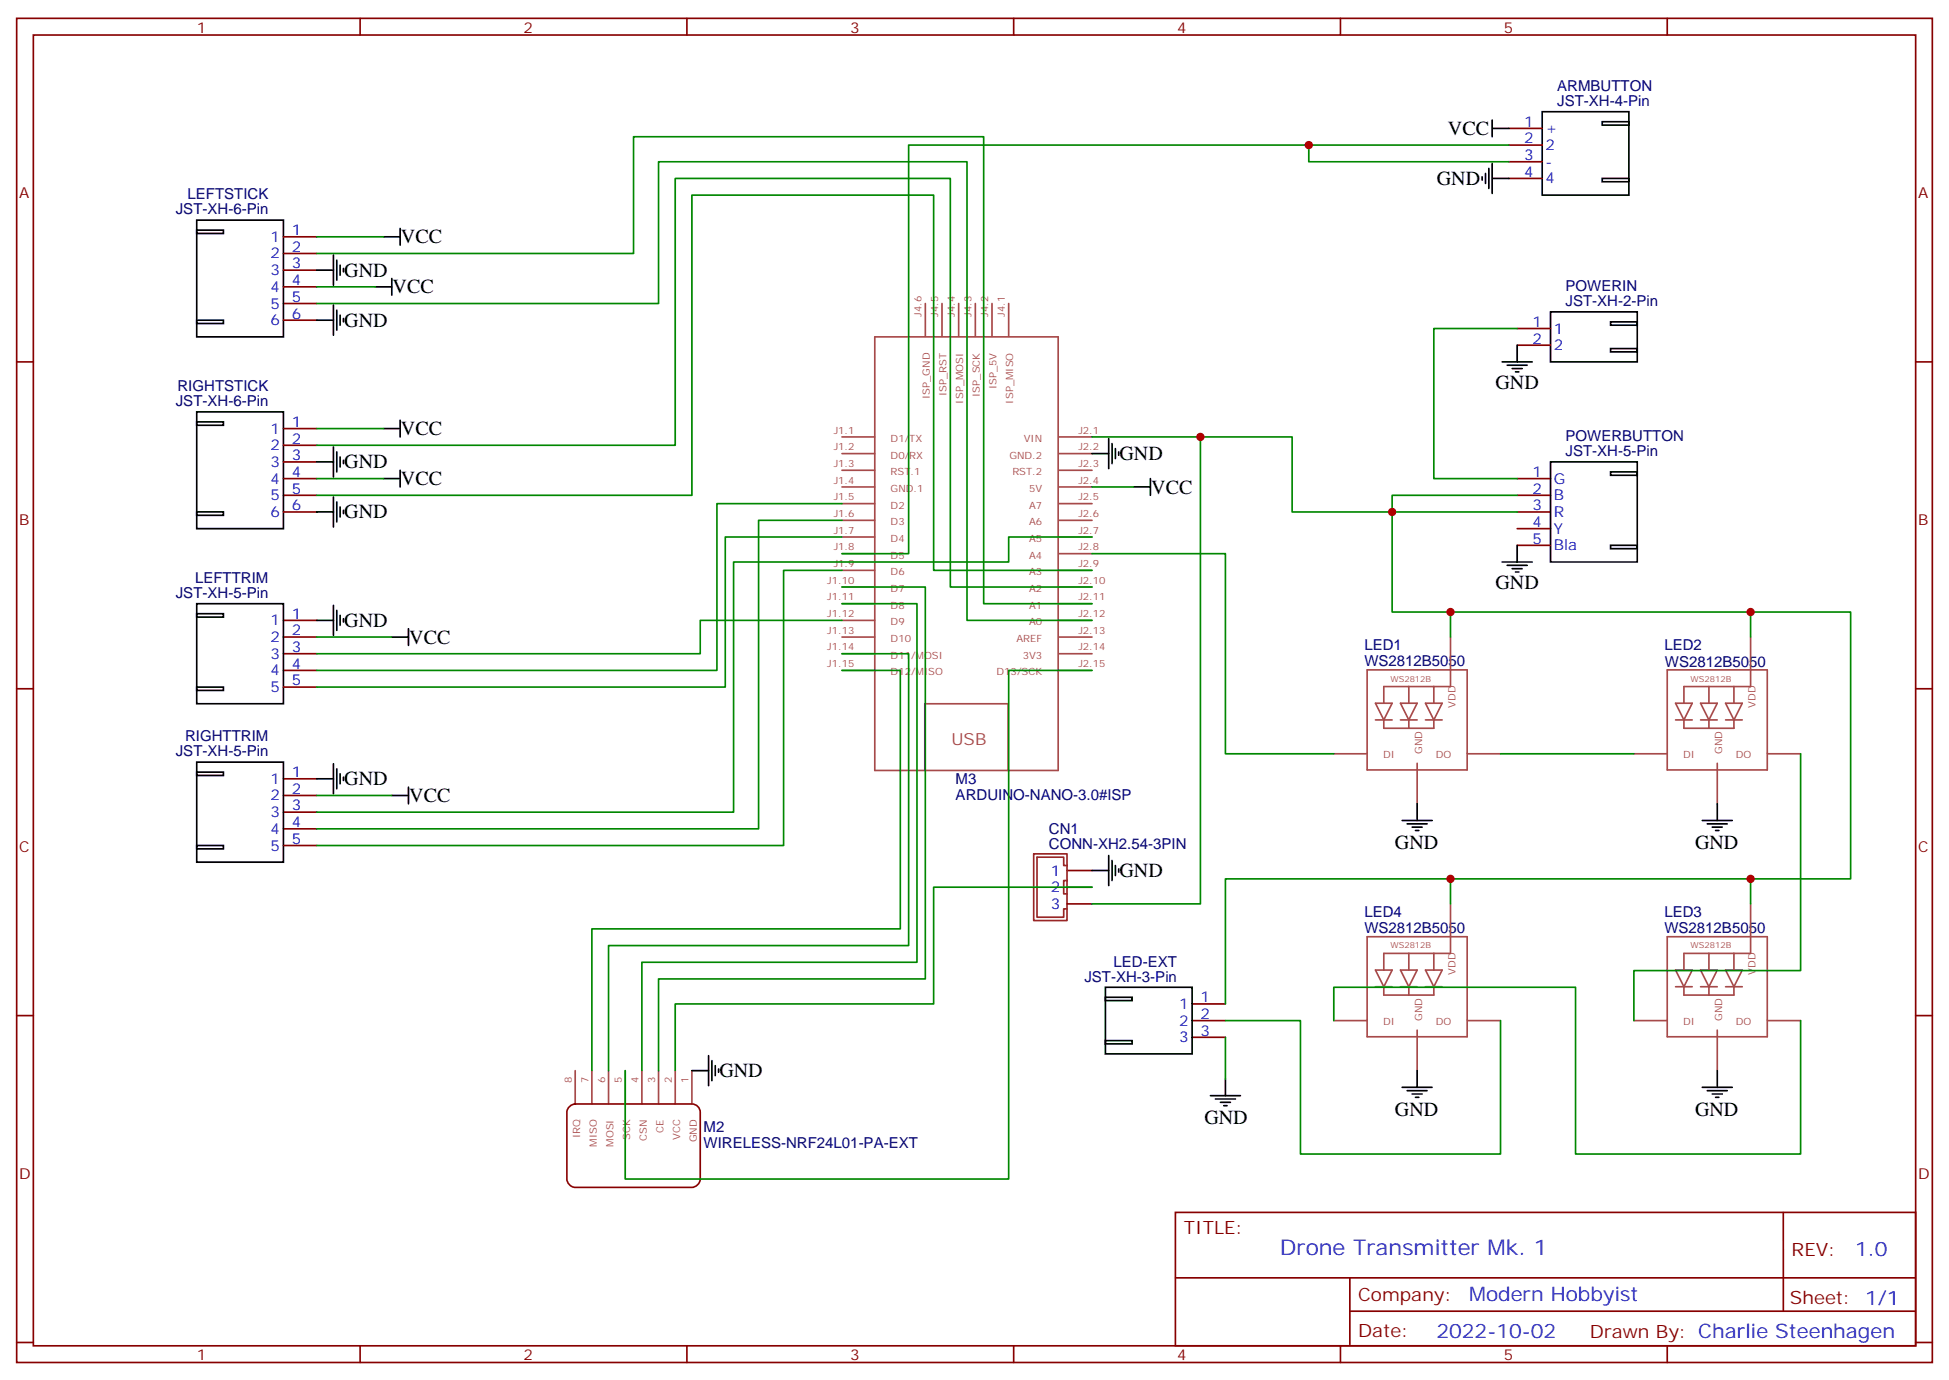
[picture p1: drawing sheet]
<svg xmlns="http://www.w3.org/2000/svg" width="412mm" height="292mm" viewBox="0 0 412 292" stroke-linecap="round" stroke-linejoin="round" font-family="sans-serif">
<g fill="none" stroke="#a64a4a" stroke-width=".35">
<path d="M185.1 71.3h38.8v91.7h-38.8zM195.8 64.2v6.9M199.3 64.2v6.9M202.8 64.2v6.9M206.4 64.2v6.9M209.9 64.2v6.9M213.4 64.2v6.9M178.2 92.4h6.9M178.2 96h6.9M178.2 99.5h6.9M224.1 92.4h7M224.1 96h7"/>
<path d="M224.1 99.5h7M178.2 103h6.9M178.2 106.5h6.9M178.2 110.1h6.9M178.2 113.6h6.9M178.2 117.1h6.9M224.1 103h7M224.1 106.5h7M224.1 110.1h7M224.1 113.6h7M224.1 117.1h7M178.2 120.6h6.9"/>
<path d="M178.2 124.2h6.9M178.2 127.7h6.9M178.2 131.2h6.9M178.2 134.8h6.9M178.2 138.3h6.9M224.1 120.6h7M224.1 124.2h7M224.1 127.7h7M224.1 131.2h7M224.1 134.8h7M224.1 138.3h7M306.9 134.8v10.4h-14.1v3.6"/>
<path d="M370.4 134.8v10.4h-14.1v3.6M178.2 141.8h6.9M224.1 141.8h7M282.2 159.5h7M289.3 141.7h21.1v21.2h-21.1zM291 148.8h3.6l-1.8 3.5zM291 152.3h3.6M292.8 152.3v1.8h10.6v-1.8M296.3 148.8h3.6l-1.8 3.5zM296.3 152.3h3.6M298.1 145.2v3.6M298.1 152.3v1.8"/>
<path d="M301.6 148.8h3.6l-1.8 3.5zM301.6 152.3h3.6M303.4 145.2v3.6M310.6 159.5h6.9M345.7 159.5h7M352.8 141.7h21.1v21.2h-21.1zM354.5 148.8h3.6l-1.8 3.5zM354.5 152.3h3.6M356.3 152.3v1.8h10.6v-1.8M359.8 148.8h3.6l-1.8 3.5zM359.8 152.3h3.6M361.6 145.2v3.6"/>
<path d="M361.6 152.3v1.8M365.1 148.8h3.6l-1.8 3.5zM365.1 152.3h3.6M366.9 145.2v3.6M374.1 159.5h6.9M195.7 163v-14.1h17.6v14.1M299.9 161.5v1.4M299.9 163.1v6.9M363.4 161.5v1.4M363.4 163.1v6.9M289.3 198.2h21.1v21.1h-21.1zM306.9 191.2v10.5h-14.1v3.5"/>
<path d="M352.8 198.2h21.1v21.1h-21.1zM370.4 191.2v10.5h-14.1v3.5M282.2 215.9h7M291 205.2h3.6l-1.8 3.5zM291 208.7h3.6M292.8 208.7v1.8h10.6v-1.8M296.3 205.2h3.6l-1.8 3.5zM296.3 208.7h3.6M298.1 201.7v3.5M298.1 208.7v1.8M299.9 217.9v1.4M299.9 219.5v7"/>
<path d="M301.6 205.2h3.6l-1.8 3.5zM301.6 208.7h3.6M303.4 201.7v3.5M310.6 215.9h6.9M345.7 215.9h7M354.5 205.2h3.6l-1.8 3.5zM354.5 208.7h3.6M356.3 208.7v1.8h10.6v-1.8M359.8 205.2h3.6l-1.8 3.5zM359.8 208.7h3.6M361.6 201.7v3.5M361.6 208.7v1.8"/>
<path d="M363.4 217.9v1.4M363.4 219.5v7M365.1 205.2h3.6l-1.8 3.5zM365.1 208.7h3.6M366.9 201.7v3.5M374.1 215.9h6.9M121.7 226.5v6.9M125.2 226.5v6.9M128.8 226.5v6.9M132.3 226.5v6.9M135.8 226.5v6.9M139.3 226.5v6.9"/>
<path d="M142.9 226.5v6.9M146.4 226.5v6.9"/>
</g>
<g fill="none" stroke="#870000" stroke-width=".35">
<path d="M3.5 3.9h405.4v284.3h-405.4zM7.1 7.4h398.2v277.3h-398.2zM76.2 3.9v3.5M145.3 3.9v3.5M214.5 3.9v3.5M283.6 3.9v3.5M352.8 3.9v3.5M319.3 34.2h7M319.3 30.7h7M319.3 27.2h7M319.3 37.7h7M60 57.2h7"/>
<path d="M60 53.6h7M60 50.1h7M3.5 76.6h3.6M60 64.2h7M60 60.7h7M60 67.7h7M321 73h7.1M321 69.5h7.1M405.3 76.6h3.6M60 97.7h7M60 94.2h7M60 90.7h7"/>
<path d="M60 104.8h7M60 101.2h7M60 108.3h7M321 104.8h7.1M321 101.2h7.1M321 108.3h7.1M321 111.8h7.1M321 115.4h7.1M60 131.2h7M60 134.8h7M60 138.3h7M3.5 145.7h3.6"/>
<path d="M60 141.8h7M60 145.3h7M405.3 145.7h3.6M60 175.3h7M60 164.7h7M60 168.3h7M60 171.8h7M60 178.9h7M225.8 184.1h5.3M225.8 187.7h5.3M225.8 191.2h5.3M3.5 214.8h3.6"/>
<path d="M252.2 212.4h7.1M252.2 215.9h7.1M252.2 219.4h7.1M405.3 214.8h3.6M248.7 256.5h156.6v28.2h-156.6zM377.3 256.5v20.9M248.7 270.3h156.5M285.6 277.4h119.6M285.6 270.3v14.1M3.5 284h3.6M76.2 284.7v3.5M145.3 284.7v3.5"/>
<path d="M214.5 284.7v3.5M283.6 284.7v3.5M352.8 284.7v3.5M405.3 284h3.6"/>
</g>
<path d="M120.5 234.1l1.2-.6h24.7a1.76 1.76 0 0 1 1.8 1.8v14.1a1.89 1.89 0 0 1-1.8 1.8h-24.7a1.89 1.89 0 0 1-1.8-1.8v-14.1l.1-.5z" fill="none" stroke="#900" stroke-width=".35"/>
<g fill="none" stroke="#000" stroke-width=".35">
<path d="M313.6 37.4v.7M314.3 36.7v2.1M315 35.6v4.3M315.7 27.2h3.6M315.7 25.4v3.5M315.7 34.6v6.3M315.7 37.7h3.6M326.3 23.6h18.4v17.7h-18.4zM339 37.7h5.7v.8h-5.7zM339 25.8h5.7v.7h-5.7zM41.6 48.7h5.7v.7h-5.7zM41.6 46.6h18.4v24.7h-18.4z"/>
<path d="M67 57.2h3.6M70.6 54v6.3M71.3 55v4.3M72 56.1v2.1M72.7 56.8v.7M81.1 50.1h3.6M82.9 58.9v3.5M84.7 48.3v3.6M41.6 67.7h5.7v.7h-5.7zM67 67.7h3.6M70.6 64.6v6.3M71.3 65.6v4.2"/>
<path d="M72 66.7v2.1M72.7 67.4v.7M79.4 60.7h3.5M317.9 76.6h6.3M318.9 77.3h4.2M320 78h2.1M320.7 78.7h.7M321 73v3.6M328.1 66h18.3v10.6h-18.3zM340.8 73.7h5.6v.7h-5.6zM340.8 68.1h5.6v.7h-5.6zM41.6 89.3h5.7v.7h-5.7z"/>
<path d="M41.6 87.1h18.4v24.7h-18.4zM67 97.7h3.6M70.6 94.5v6.4M71.3 95.6v4.2M72 96.7v2.1M72.7 97.4v.7M81.1 90.7h3.6M84.7 88.9v3.5M84.7 99.5v3.5M231.1 96h3.5M234.6 92.8v6.3M235.3 93.8v4.3"/>
<path d="M236 94.9v2.1M236.7 95.6v.7M328.1 97.7h18.3v21.2h-18.3zM340.8 99.8h5.6v.7h-5.6zM41.6 108.3h5.7v.7h-5.7zM67 108.3h3.6M70.6 105.1v6.4M71.3 106.2v4.2M72 107.2v2.2M72.7 107.9v.8M81.1 101.2h3.6M239.9 103h3.5"/>
<path d="M243.4 101.2v3.6M317.9 118.9h6.3M318.9 119.6h4.2M321 115.4v3.5M340.8 115.4h5.6v.7h-5.6zM41.6 127.7h18.4v21.2h-18.4zM41.6 129.8h5.7v.7h-5.7zM67 131.2h3.6M70.6 128.1v6.3M71.3 129.1v4.2M72 130.2v2.1M72.7 130.9v.7"/>
<path d="M82.9 134.8h3.5M86.4 133v3.5M320 120.3h2.1M320.7 121h.7M41.6 145.3h5.7v.7h-5.7zM41.6 161.2h18.4v21.2h-18.4zM41.6 163.3h5.7v.7h-5.7zM41.6 178.9h5.7v.7h-5.7zM67 164.7h3.6M70.6 161.6v6.3M71.3 162.6v4.3M72 163.7v2.1"/>
<path d="M72.7 164.4v.7M82.9 168.3h3.5M86.4 166.5v3.5M296.7 173.6h6.3M297.7 174.3h4.3M298.8 175h2.1M299.5 175.7h.7M299.9 170v3.6M360.2 173.6h6.3M361.2 174.3h4.3M362.3 175h2.1M363 175.7h.7"/>
<path d="M363.4 170v3.6M231.1 184.1h3.5M234.6 181v6.3M235.3 182v4.3M236 183.1v2.1M236.7 183.8v.7M233.9 208.8h18.3v14.2h-18.3zM233.9 211h5.6v.7h-5.6zM146.4 226.5h3.5M149.9 223.3v6.4M150.6 224.4v4.2M151.3 225.4v2.1"/>
<path d="M152 226.1v.7M233.9 220.1h5.6v.7h-5.6zM256.1 231.8h6.4M257.2 232.5h4.2M258.2 233.2h2.1M258.9 233.9h.7M259.3 228.2v3.6M296.7 230h6.3M297.7 230.7h4.3M298.8 231.4h2.1M299.5 232.1h.7M299.9 226.5v3.5"/>
<path d="M360.2 230h6.3M361.2 230.7h4.3M362.3 231.4h2.1M363 232.1h.7M363.4 226.5v3.5"/>
</g>
<g fill="none" stroke="#008700" stroke-width=".35">
<path d="M276.9 30.7v3.5h42.4M319.3 30.7h-127v86.4h-14.1M67 53.6h67.1v-24.7h74v98.8h23M67 50.1h14.1M67 64.2h72.3v-30h65.3v97h26.5M67 60.7h12.4M321 69.5h-17.6v31.7h17.6M67 94.2h75.9v-56.5h58.2v86.5h30M67 90.7h14.1M231.1 92.4h42.3v15.9h47.6M254 92.4v98.8h-22.9M67 104.8h79.4v-63.5h51.2v79.3h33.5"/>
<path d="M67 101.2h14.1M178.2 106.5h-26.5v35.3h-84.7M178.2 113.6h-24.7v31.7h-86.5M178.2 110.1h-17.7v65.2h-93.5M231.1 113.6h-17.7v5.3h-58.2v52.9h-88.2M231.1 117.1h28.2v42.4h22.9M231.1 103h8.8M321 104.8h-26.4v24.7h97v56.4h-84.7v5.3M67 134.8h15.9M178.2 131.2h-30v7.1h-81.2M178.2 120.6h-12.4v58.3h-98.8M178.2 124.2h17.6v82.9h-56.5v19.4"/>
<path d="M178.2 127.7h15.8v75.9h-58.2v22.9M178.2 138.3h14.1v61.7h-63.5v26.5M306.9 129.5v5.3M370.4 129.5v5.3M178.2 141.8h12.3v54.7h-65.3v30M231.1 141.8h-17.7v107.6h-81.1v-22.9M317.5 159.5h28.2M381 159.5v45.8h-35.3v10.6M67 168.3h15.9M231.1 187.7h-33.5v24.7h-54.7v14.1M306.9 185.9h-47.6v26.5M370.4 185.9v5.3"/>
<path d="M259.3 215.9h15.9v28.2h42.3v-28.2M259.3 219.4v8.8M282.2 215.9v-7.1h51.2v35.3h47.6v-28.2"/>
</g>
<path d="M218.7 180.6h7.1v14.1h-7.1zM225.8 183.1h-.7v-1.8h-5.7v12.7h5.7v-1.7h.7M225.8 186.3h-.7v2.8h.7" fill="none" stroke="#8c2424" stroke-width=".35"/>
<g fill="#c00">
<circle cx="276.9" cy="30.7" r=".88"/>
<circle cx="294.6" cy="108.3" r=".88"/>
<circle cx="370.4" cy="185.9" r=".88"/>
<circle cx="370.4" cy="129.5" r=".88"/>
<circle cx="306.9" cy="129.5" r=".88"/>
<circle cx="306.9" cy="185.9" r=".88"/>
<circle cx="254" cy="92.4" r=".88"/>
</g>
<text font-size="4.6" fill="#00f" x="270.8" y="265.5">Drone Transmitter Mk. 1</text>
<g font-size="4.2">
<text x="306.4" y="28.6">VCC</text>
<text x="304" y="39.2">GND</text>
<text x="84.8" y="51.5">VCC</text>
<text x="72.8" y="58.5">GND</text>
<text x="83.1" y="62.1">VCC</text>
<text x="72.8" y="69.1">GND</text>
<text x="316.4" y="82.2">GND</text>
<text x="84.8" y="92">VCC</text>
<text x="72.8" y="99.1">GND</text>
<text x="236.9" y="97.4">GND</text>
<text x="84.8" y="102.6">VCC</text>
<text x="243.6" y="104.5">VCC</text>
<text x="72.8" y="109.7">GND</text>
<text x="316.4" y="124.5">GND</text>
<text x="72.8" y="132.6">GND</text>
<text x="86.6" y="136.1">VCC</text>
<text x="72.8" y="166.1">GND</text>
<text x="86.6" y="169.6">VCC</text>
<text x="295.2" y="179.6">GND</text>
<text x="358.7" y="179.6">GND</text>
<text x="236.9" y="185.5">GND</text>
<text x="152.2" y="227.9">GND</text>
<text x="254.9" y="237.8">GND</text>
<text x="295.2" y="236">GND</text>
<text x="358.7" y="236">GND</text>
</g>
<g font-size="4.2" fill="#00f">
<text x="392.5" y="265.7">1.0</text>
<text x="310.9" y="275.3">Modern Hobbyist</text>
<text x="304" y="283.1">2022-10-02</text>
</g>
<g font-size="3.9" fill="#800">
<text x="250.5" y="261.1">TITLE:</text>
<text x="379.1" y="265.7">REV:</text>
<text x="287.4" y="275.3">Company:</text>
<text x="378.7" y="275.9">Sheet: 1/1</text>
<text x="287.4" y="282.9">Date:</text>
<text x="336.4" y="283">Drawn By: Charlie Steenhagen</text>
</g>
<text font-size="3.5" fill="#a54b4b" x="201.3" y="157.7">USB</text>
<g font-size="3.2" fill="#800">
<text x="41.6" y="6.9">1</text>
<text x="110.8" y="6.9">2</text>
<text x="179.9" y="6.9">3</text>
<text x="249.1" y="6.9">4</text>
<text x="318.2" y="6.9">5</text>
<text x="4.1" y="42">A</text>
<text x="405.9" y="42">A</text>
<text x="4.1" y="111.1">B</text>
<text x="405.9" y="111.1">B</text>
<text x="4.1" y="180.3">C</text>
<text x="405.9" y="180.3">C</text>
<text x="4.1" y="249.4">D</text>
<text x="405.9" y="249.4">D</text>
<text x="41.6" y="287.7">1</text>
<text x="110.8" y="287.7">2</text>
<text x="179.9" y="287.7">3</text>
<text x="249.1" y="287.7">4</text>
<text x="318.2" y="287.7">5</text>
</g>
<g font-size="3.2" fill="#000080">
<text x="329.5" y="22.4">JST-XH-4-Pin</text>
<text x="329.5" y="19.2">ARMBUTTON</text>
<text x="37.2" y="45.4">JST-XH-6-Pin</text>
<text x="39.7" y="42.1">LEFTSTICK</text>
<text x="331.3" y="64.8">JST-XH-2-Pin</text>
<text x="331.3" y="61.5">POWERIN</text>
<text x="37.6" y="82.7">RIGHTSTICK</text>
<text x="37.2" y="85.9">JST-XH-6-Pin</text>
<text x="331.3" y="93.2">POWERBUTTON</text>
<text x="331.3" y="96.5">JST-XH-5-Pin</text>
<text x="41.3" y="123.2">LEFTTRIM</text>
<text x="37.2" y="126.5">JST-XH-5-Pin</text>
<text x="288.7" y="137.6">LED1</text>
<text x="352.2" y="137.6">LED2</text>
<text x="288.7" y="140.9">WS2812B5050</text>
<text x="352.3" y="141.1">WS2812B5050</text>
<text x="37.2" y="160">JST-XH-5-Pin</text>
<text x="39.1" y="156.7">RIGHTTRIM</text>
<text x="202.2" y="165.9">M3</text>
<text x="202.2" y="169.1">ARDUINO-NANO-3.0#ISP</text>
<text x="222" y="179.6">CONN-XH2.54-3PIN</text>
<text x="222" y="176.3">CN1</text>
<text x="288.7" y="197.3">WS2812B5050</text>
<text x="288.7" y="194">LED4</text>
<text x="352.2" y="197.3">WS2812B5050</text>
<text x="352.2" y="194">LED3</text>
<text x="229.5" y="207.8">JST-XH-3-Pin</text>
<text x="235.6" y="204.5">LED-EXT</text>
<text x="148.9" y="239.6">M2</text>
<text x="148.9" y="242.8">WIRELESS-NRF24L01-PA-EXT</text>
</g>
<g font-size="3.2" fill="#00f">
<text x="322.5" y="26.8">1</text>
<text x="327" y="28.2">+</text>
<text x="322.5" y="33.9">3</text>
<text x="322.5" y="30.3">2</text>
<text x="327" y="35.3">-</text>
<text x="327" y="31.8">2</text>
<text x="322.5" y="37.4">4</text>
<text x="327" y="38.8">4</text>
<text x="57.2" y="51.2">1</text>
<text x="61.7" y="53.3">2</text>
<text x="61.7" y="49.7">1</text>
<text x="57.2" y="58.2">3</text>
<text x="57.2" y="54.7">2</text>
<text x="61.7" y="56.8">3</text>
<text x="57.2" y="65.3">5</text>
<text x="57.2" y="61.7">4</text>
<text x="61.7" y="63.9">5</text>
<text x="61.7" y="60.3">4</text>
<text x="57.2" y="68.8">6</text>
<text x="61.7" y="67.4">6</text>
<text x="324.3" y="69.1">1</text>
<text x="328.8" y="70.6">1</text>
<text x="324.3" y="72.7">2</text>
<text x="328.8" y="74.1">2</text>
<text x="57.2" y="95.2">2</text>
<text x="57.2" y="91.7">1</text>
<text x="61.7" y="93.8">2</text>
<text x="61.7" y="90.3">1</text>
<text x="57.2" y="98.8">3</text>
<text x="61.7" y="97.4">3</text>
<text x="61.7" y="100.9">4</text>
<text x="324.3" y="100.9">1</text>
<text x="57.2" y="105.8">5</text>
<text x="57.2" y="102.3">4</text>
<text x="61.7" y="104.4">5</text>
<text x="61.7" y="107.9">6</text>
<text x="324.3" y="104.4">2</text>
<text x="324.3" y="107.9">3</text>
<text x="328.8" y="102.3">G</text>
<text x="328.8" y="105.8">B</text>
<text x="57.2" y="109.4">6</text>
<text x="324.3" y="111.5">4</text>
<text x="328.8" y="112.9">Y</text>
<text x="328.8" y="109.4">R</text>
<text x="324.3" y="115">5</text>
<text x="328.8" y="116.4">Bla</text>
<text x="61.7" y="130.9">1</text>
<text x="57.2" y="132.3">1</text>
<text x="57.2" y="135.8">2</text>
<text x="61.7" y="134.4">2</text>
<text x="61.7" y="137.9">3</text>
<text x="57.2" y="142.9">4</text>
<text x="57.2" y="139.3">3</text>
<text x="61.7" y="141.5">4</text>
<text x="57.2" y="146.4">5</text>
<text x="61.7" y="145">5</text>
<text x="57.2" y="165.8">1</text>
<text x="61.7" y="164.4">1</text>
<text x="61.7" y="167.9">2</text>
<text x="57.2" y="169.3">2</text>
<text x="57.2" y="172.9">3</text>
<text x="61.7" y="171.4">3</text>
<text x="57.2" y="176.4">4</text>
<text x="57.2" y="179.9">5</text>
<text x="61.7" y="175">4</text>
<text x="61.7" y="178.5">5</text>
<text x="222.3" y="185.2">1</text>
<text x="222.3" y="188.7">2</text>
<text x="222.3" y="192.3">3</text>
<text x="249.5" y="213.4">1</text>
<text x="254" y="212">1</text>
<text x="254" y="215.5">2</text>
<text x="249.5" y="217">2</text>
<text x="249.5" y="220.5">3</text>
<text x="254" y="219.1">3</text>
</g>
<g font-size="2.1" fill="#a54b4b">
<text x="195" y="67" transform="rotate(-90 195 67)">J4.6</text>
<text x="198.5" y="67" transform="rotate(-90 198.5 67)">J4.5</text>
<text x="202" y="67" transform="rotate(-90 202 67)">J4.4</text>
<text x="205.6" y="67" transform="rotate(-90 205.6 67)">J4.3</text>
<text x="209.1" y="67" transform="rotate(-90 209.1 67)">J4.2</text>
<text x="212.6" y="67" transform="rotate(-90 212.6 67)">J4.1</text>
<text x="200.3" y="83.8" transform="rotate(-90 200.3 83.8)">ISP_RST</text>
<text x="207.3" y="84" transform="rotate(-90 207.3 84)">ISP_SCK</text>
<text x="210.8" y="82.4" transform="rotate(-90 210.8 82.4)">ISP_5V</text>
<text x="196.7" y="84.4" transform="rotate(-90 196.7 84.4)">ISP_GND</text>
<text x="203.8" y="85.4" transform="rotate(-90 203.8 85.4)">ISP_MOSI</text>
<text x="214.4" y="85.4" transform="rotate(-90 214.4 85.4)">ISP_MISO</text>
<text x="176.4" y="91.7">J1.1</text>
<text x="176.4" y="95.3">J1.2</text>
<text x="188.5" y="93.5">D1/TX</text>
<text x="216.6" y="93.5">VIN</text>
<text x="228.2" y="91.7">J2.1</text>
<text x="228.2" y="95.3">J2.2</text>
<text x="176.4" y="98.8">J1.3</text>
<text x="188.5" y="97">D0/RX</text>
<text x="188.5" y="100.5">RST.1</text>
<text x="213.6" y="97">GND.2</text>
<text x="214.2" y="100.5">RST.2</text>
<text x="228.2" y="98.8">J2.3</text>
<text x="176.4" y="102.3">J1.4</text>
<text x="176.4" y="105.8">J1.5</text>
<text x="188.5" y="104.1">GND.1</text>
<text x="188.5" y="107.6">D2</text>
<text x="217.8" y="104.1">5V</text>
<text x="217.8" y="107.6">A7</text>
<text x="228.2" y="102.3">J2.4</text>
<text x="228.2" y="105.8">J2.5</text>
<text x="176.4" y="109.4">J1.6</text>
<text x="176.4" y="112.9">J1.7</text>
<text x="188.5" y="111.1">D3</text>
<text x="217.8" y="111.1">A6</text>
<text x="228.2" y="109.4">J2.6</text>
<text x="228.2" y="112.9">J2.7</text>
<text x="176.4" y="116.4">J1.8</text>
<text x="176.4" y="120">J1.9</text>
<text x="188.5" y="114.6">D4</text>
<text x="188.5" y="118.2">D5</text>
<text x="217.8" y="114.6">A5</text>
<text x="217.8" y="118.2">A4</text>
<text x="228.2" y="116.4">J2.8</text>
<text x="228.2" y="120">J2.9</text>
<text x="175.1" y="123.5">J1.10</text>
<text x="188.5" y="121.7">D6</text>
<text x="188.5" y="125.2">D7</text>
<text x="217.8" y="121.7">A3</text>
<text x="217.8" y="125.2">A2</text>
<text x="228.2" y="123.5">J2.10</text>
<text x="175.1" y="127">J1.11</text>
<text x="175.1" y="130.5">J1.12</text>
<text x="188.5" y="128.7">D8</text>
<text x="217.8" y="128.7">A1</text>
<text x="228.2" y="127">J2.11</text>
<text x="228.2" y="130.5">J2.12</text>
<text x="175.1" y="134.1">J1.13</text>
<text x="175.1" y="137.6">J1.14</text>
<text x="188.5" y="132.3">D9</text>
<text x="188.5" y="135.8">D10</text>
<text x="215.1" y="135.8">AREF</text>
<text x="217.8" y="132.3">A0</text>
<text x="228.2" y="134.1">J2.13</text>
<text x="228.2" y="137.6">J2.14</text>
<text x="175.1" y="141.1">J1.15</text>
<text x="188.5" y="139.3">D11/MOSI</text>
<text x="188.5" y="142.9">D12/MISO</text>
<text x="210.9" y="142.9">D13/SCK</text>
<text x="216.4" y="139.3">3V3</text>
<text x="228.2" y="141.1">J2.15</text>
<text x="308" y="149.8" transform="rotate(-90 308 149.8)">VDD</text>
<text x="371.5" y="149.8" transform="rotate(-90 371.5 149.8)">VDD</text>
<text x="292.6" y="160.4">DI</text>
<text x="300.9" y="159.5" transform="rotate(-90 300.9 159.5)">GND</text>
<text x="303.8" y="160.4">DO</text>
<text x="356.1" y="160.4">DI</text>
<text x="364.4" y="159.5" transform="rotate(-90 364.4 159.5)">GND</text>
<text x="367.3" y="160.4">DO</text>
<text x="308" y="206.2" transform="rotate(-90 308 206.2)">VDD</text>
<text x="371.5" y="206.2" transform="rotate(-90 371.5 206.2)">VDD</text>
<text x="300.9" y="216" transform="rotate(-90 300.9 216)">GND</text>
<text x="364.4" y="216" transform="rotate(-90 364.4 216)">GND</text>
<text x="292.6" y="216.8">DI</text>
<text x="303.8" y="216.8">DO</text>
<text x="356.1" y="216.8">DI</text>
<text x="367.3" y="216.8">DO</text>
<text x="121" y="229.2" transform="rotate(-90 121 229.2)">8</text>
<text x="124.5" y="229.2" transform="rotate(-90 124.5 229.2)">7</text>
<text x="128.1" y="229.2" transform="rotate(-90 128.1 229.2)">6</text>
<text x="131.6" y="229.2" transform="rotate(-90 131.6 229.2)">5</text>
<text x="135.1" y="229.2" transform="rotate(-90 135.1 229.2)">4</text>
<text x="138.7" y="229.2" transform="rotate(-90 138.7 229.2)">3</text>
<text x="142.2" y="229.2" transform="rotate(-90 142.2 229.2)">2</text>
<text x="145.7" y="229.2" transform="rotate(-90 145.7 229.2)">1</text>
<text x="140.4" y="239.6" transform="rotate(-90 140.4 239.6)">CE</text>
<text x="122.7" y="240.8" transform="rotate(-90 122.7 240.8)">IRQ</text>
<text x="126.3" y="242.6" transform="rotate(-90 126.3 242.6)">MISO</text>
<text x="129.8" y="242.6" transform="rotate(-90 129.8 242.6)">MOSI</text>
<text x="133.3" y="241.2" transform="rotate(-90 133.3 241.2)">SCK</text>
<text x="136.9" y="241.3" transform="rotate(-90 136.9 241.3)">CSN</text>
<text x="143.9" y="241.2" transform="rotate(-90 143.9 241.2)">VCC</text>
<text x="147.4" y="241.6" transform="rotate(-90 147.4 241.6)">GND</text>
</g>
<g font-size="1.8" fill="#a54b4b">
<text x="294.2" y="144.2">WS2812B</text>
<text x="357.7" y="144.2">WS2812B</text>
<text x="294.2" y="200.6">WS2812B</text>
<text x="357.7" y="200.6">WS2812B</text>
</g>
</svg>
